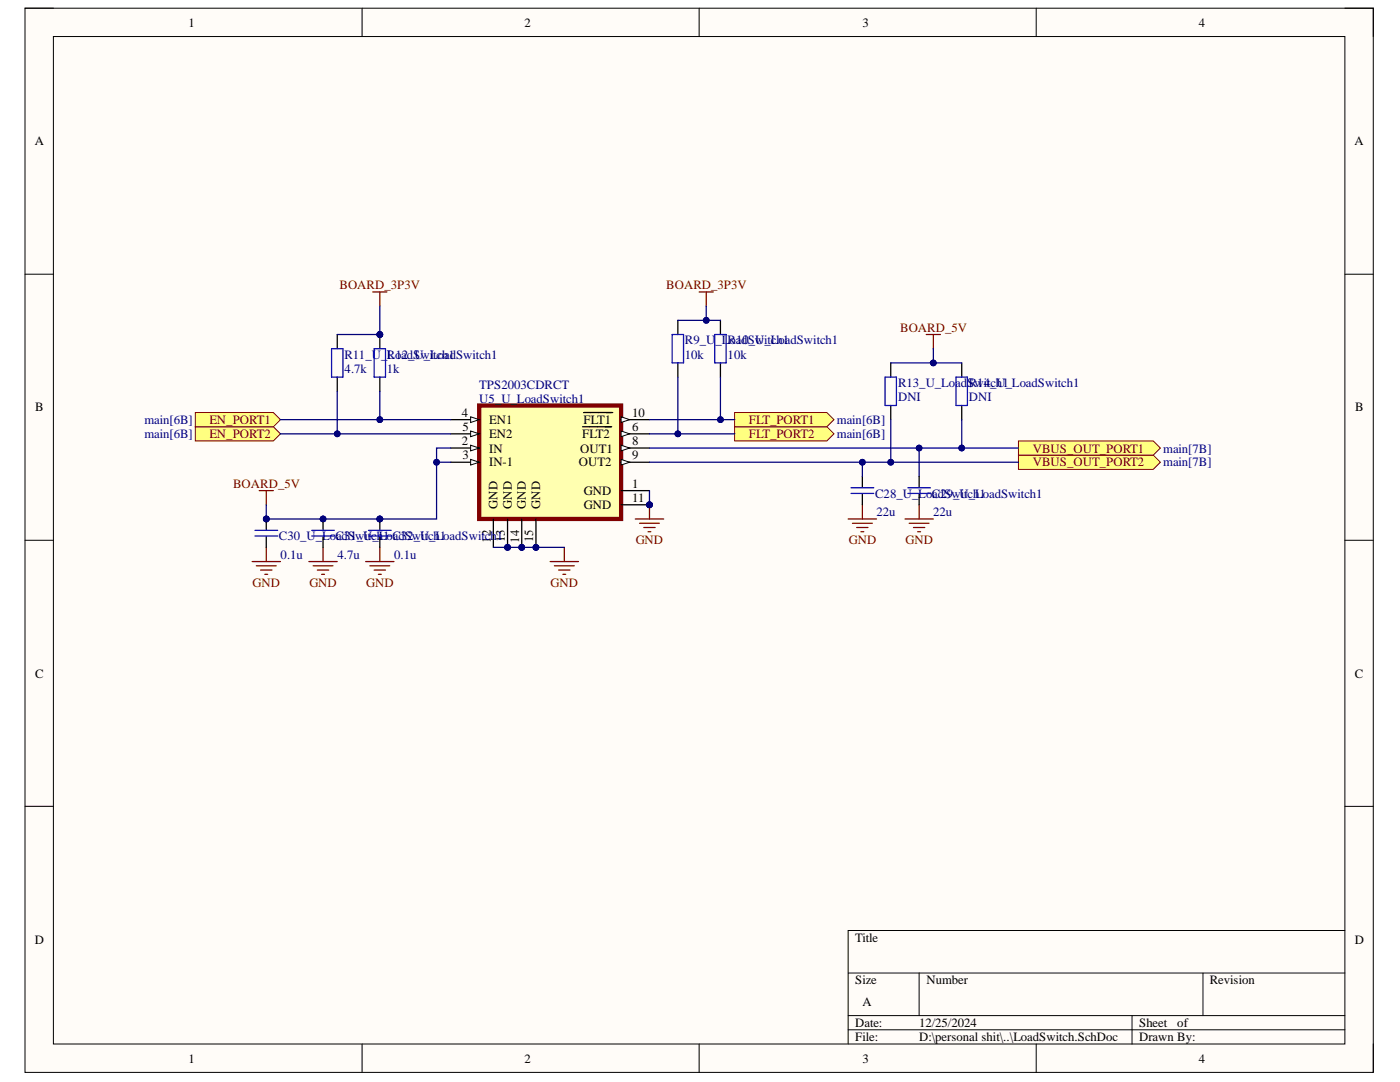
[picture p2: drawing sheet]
<svg xmlns="http://www.w3.org/2000/svg" width="279mm" height="216mm" viewBox="0 0 279 216" stroke-linecap="round" stroke-linejoin="round" font-family="sans-serif">
<path d="M5 1.6h269.1v212.4h-269.1z" fill-rule="evenodd" fill="#fffcf8"/>
<path d="M5 1.6h269.1v212.4h-269.1z" fill="none" stroke="#000" stroke-width=".2"/>
<path d="M10.7 7.3h257.7v201h-257.7z" fill-rule="evenodd" fill="#fffcf8"/>
<g fill="none" stroke="#000" stroke-width=".2">
<path d="M5 1.6h5.7M10.7 7.3h257.7v201h-257.7zM72.3 1.6v5.7M139.5 1.6v5.7M206.8 1.6v5.7M268.4 1.6h5.7v5.7M5 54.7h5.7M268.4 54.7h5.7M5 107.8h5.7M268.4 107.8h5.7M5 160.9h5.7M268.4 160.9h5.7"/>
<path d="M169.3 194.2h99.1M183.4 194.2v8.5M240.1 194.2v8.5M268.4 185.7h-99.1v22.6M72.3 208.3v5.7M139.5 208.3v5.7M169.3 202.7h99.1M169.3 205.5h99.1M206.8 208.3v5.7M225.9 202.7v5.6M274.1 208.3v5.7"/>
</g>
<circle cx="129.6" cy="100.7" r=".57" fill="#000080"/>
<circle cx="129.6" cy="100.7" r=".57" fill="none" stroke="#000080" stroke-width=".2"/>
<circle cx="101.3" cy="109.2" r=".57" fill="#000080"/>
<circle cx="101.3" cy="109.2" r=".57" fill="none" stroke="#000080" stroke-width=".2"/>
<circle cx="104.1" cy="109.2" r=".57" fill="#000080"/>
<circle cx="104.1" cy="109.2" r=".57" fill="none" stroke="#000080" stroke-width=".2"/>
<circle cx="107" cy="109.2" r=".57" fill="#000080"/>
<circle cx="107" cy="109.2" r=".57" fill="none" stroke="#000080" stroke-width=".2"/>
<path d="M95.6 80.9h28.4v22.7h-28.4z" fill-rule="evenodd" fill="#ffffb0"/>
<path d="M95.6 80.9h28.4v22.7h-28.4z" fill="none" stroke="#800000" stroke-width=".85"/>
<path d="M90 83.7h5.6" fill="none" stroke="#000" stroke-width=".25"/>
<path d="M93.9 83.2l1.7 .5-1.7 .6z" fill="#f8fcff"/>
<path d="M93.9 83.2l1.7 .5-1.7 .6z" fill="none" stroke="#000" stroke-width=".2"/>
<path d="M90 86.6h5.6" fill="none" stroke="#000" stroke-width=".25"/>
<path d="M93.9 86l1.7 .6-1.7 .5z" fill="#f8fcff"/>
<path d="M93.9 86l1.7 .6-1.7 .5z" fill="none" stroke="#000" stroke-width=".2"/>
<path d="M90 89.4h5.6" fill="none" stroke="#000" stroke-width=".25"/>
<path d="M93.9 88.8l1.7 .6-1.7 .6z" fill="#f8fcff"/>
<path d="M93.9 88.8l1.7 .6-1.7 .6z" fill="none" stroke="#000" stroke-width=".2"/>
<path d="M90 92.2h5.6" fill="none" stroke="#000" stroke-width=".25"/>
<path d="M93.9 91.7l1.7 .5-1.7 .6z" fill="#f8fcff"/>
<path d="M93.9 91.7l1.7 .5-1.7 .6z" fill="none" stroke="#000" stroke-width=".2"/>
<path d="M124 83.7h5.6" fill="none" stroke="#000" stroke-width=".25"/>
<path d="M124 83.2l1.7 .5-1.7 .6z" fill="#f8fcff"/>
<path d="M124 83.2l1.7 .5-1.7 .6z" fill="none" stroke="#000" stroke-width=".2"/>
<path d="M116.5 82.3h5.8M124 86.6h5.6" fill="none" stroke="#000" stroke-width=".25"/>
<path d="M124 86l1.7 .6-1.7 .5z" fill="#f8fcff"/>
<path d="M124 86l1.7 .6-1.7 .5z" fill="none" stroke="#000" stroke-width=".2"/>
<path d="M116.2 85.2h5.9M124 89.4h5.6" fill="none" stroke="#000" stroke-width=".25"/>
<path d="M124 88.8l1.7 .6-1.7 .6z" fill="#f8fcff"/>
<path d="M124 88.8l1.7 .6-1.7 .6z" fill="none" stroke="#000" stroke-width=".2"/>
<path d="M124 92.2h5.6" fill="none" stroke="#000" stroke-width=".25"/>
<path d="M124 91.7l1.7 .5-1.7 .6z" fill="#f8fcff"/>
<path d="M124 91.7l1.7 .5-1.7 .6z" fill="none" stroke="#000" stroke-width=".2"/>
<path d="M124 97.9h5.6M124 100.7h5.6" fill="none" stroke="#000" stroke-width=".25"/>
<circle cx="129.6" cy="100.7" r=".57" fill="#000080"/>
<circle cx="129.6" cy="100.7" r=".57" fill="none" stroke="#000080" stroke-width=".2"/>
<path d="M98.5 103.6v5.6M101.3 103.6v5.6" fill="none" stroke="#000" stroke-width=".25"/>
<circle cx="101.3" cy="109.2" r=".57" fill="#000080"/>
<circle cx="101.3" cy="109.2" r=".57" fill="none" stroke="#000080" stroke-width=".2"/>
<path d="M104.1 103.6v5.6" fill="none" stroke="#000" stroke-width=".25"/>
<circle cx="104.1" cy="109.2" r=".57" fill="#000080"/>
<circle cx="104.1" cy="109.2" r=".57" fill="none" stroke="#000080" stroke-width=".2"/>
<path d="M107 103.6v5.6" fill="none" stroke="#000" stroke-width=".25"/>
<circle cx="107" cy="109.2" r=".57" fill="#000080"/>
<circle cx="107" cy="109.2" r=".57" fill="none" stroke="#000080" stroke-width=".2"/>
<g fill="none" stroke="#800000" stroke-width=".25">
<path d="M51.7 97.9h2.9M53.1 97.9v2.8M50.3 112.1h5.7M51.2 112.9h3.9M52 113.7h2.3M52.9 114.6h.5M53.1 109.2v2.9M61.6 112.1h5.7M62.5 112.9h4M63.3 113.7h2.3M64.2 114.6h.6M64.5 109.2v2.9"/>
<path d="M73 112.1h5.6M73.8 112.9h4M74.7 113.7h2.2M75.5 114.6h.6M75.8 109.2v2.9"/>
</g>
<path d="M39 85.2h15.6l1.4 1.4-1.4 1.4h-15.6z" fill-rule="evenodd" fill="#ffff80"/>
<path d="M39 85.2h15.6l1.4 1.4-1.4 1.4h-15.6z" fill="none" stroke="#800000" stroke-width=".2"/>
<path d="M39 82.3h15.6l1.4 1.4-1.4 1.5h-15.6z" fill-rule="evenodd" fill="#ffff80"/>
<path d="M39 82.3h15.6l1.4 1.4-1.4 1.5h-15.6z" fill="none" stroke="#800000" stroke-width=".2"/>
<path d="M74.4 58.3h2.8M75.8 58.3v2.8M126.8 103.6h5.7M127.6 104.4h4M128.5 105.3h2.2M129.3 106.1h.6M129.6 100.7v2.9" fill="none" stroke="#800000" stroke-width=".25"/>
<circle cx="129.6" cy="100.7" r=".57" fill="#000080"/>
<circle cx="129.6" cy="100.7" r=".57" fill="none" stroke="#000080" stroke-width=".2"/>
<path d="M203.3 90.8h26.9l1.4 1.4-1.4 1.5h-26.9z" fill-rule="evenodd" fill="#ffff80"/>
<path d="M203.3 90.8h26.9l1.4 1.4-1.4 1.5h-26.9z" fill="none" stroke="#800000" stroke-width=".2"/>
<path d="M203.3 88h26.9l1.4 1.4-1.4 1.4h-26.9z" fill-rule="evenodd" fill="#ffff80"/>
<path d="M203.3 88h26.9l1.4 1.4-1.4 1.4h-26.9z" fill="none" stroke="#800000" stroke-width=".2"/>
<path d="M184.9 66.7h2.8M186.3 66.7v2.9M169.3 103.6h5.6M170.1 104.4h4M171 105.3h2.2M171.8 106.1h.6M172.1 100.7v2.9M180.6 103.6h5.7M181.4 104.4h4M182.3 105.3h2.3M183.1 106.1h.6M183.4 100.7v2.9" fill="none" stroke="#800000" stroke-width=".25"/>
<path d="M146.6 85.2h18.4l1.4 1.4-1.4 1.4h-18.4z" fill-rule="evenodd" fill="#ffff80"/>
<path d="M146.6 85.2h18.4l1.4 1.4-1.4 1.4h-18.4z" fill="none" stroke="#800000" stroke-width=".2"/>
<path d="M146.6 82.3h18.4l1.4 1.4-1.4 1.5h-18.4z" fill-rule="evenodd" fill="#ffff80"/>
<path d="M146.6 82.3h18.4l1.4 1.4-1.4 1.5h-18.4z" fill="none" stroke="#800000" stroke-width=".2"/>
<path d="M139.5 58.3h2.9M140.9 58.3v2.8" fill="none" stroke="#800000" stroke-width=".25"/>
<path d="M67.3 66.7v2.9M67.3 75.2v2.9" fill="none" stroke="#000" stroke-width=".25"/>
<path d="M66.2 69.6h2.2v5.6h-2.2z" fill="none" stroke="#00f" stroke-width=".25"/>
<circle cx="75.8" cy="66.7" r=".57" fill="#000080"/>
<circle cx="75.8" cy="66.7" r=".57" fill="none" stroke="#000080" stroke-width=".2"/>
<path d="M75.8 66.7v2.9" fill="none" stroke="#000" stroke-width=".25"/>
<circle cx="75.8" cy="66.7" r=".57" fill="#000080"/>
<circle cx="75.8" cy="66.7" r=".57" fill="none" stroke="#000080" stroke-width=".2"/>
<path d="M75.8 75.2v2.9M135.3 63.9v2.8M135.3 72.4v2.8M143.8 63.9v2.8M143.8 72.4v2.8M177.8 72.4v2.8M191.9 72.4v2.8M172.1 95.1v2.1M172.1 98.6v2.1M177.8 80.9v2.8M191.9 80.9v2.8" fill="none" stroke="#000" stroke-width=".25"/>
<path d="M74.7 69.6h2.2v5.6h-2.2zM134.1 66.7h2.3v5.7h-2.3zM142.6 66.7h2.3v5.7h-2.3zM176.6 75.2h2.3v5.7h-2.3zM190.8 75.2h2.3v5.7h-2.3zM169.8 98.5h4.6M169.8 97.3h4.6" fill="none" stroke="#00f" stroke-width=".25"/>
<path d="M90 89.4h-2.9v2.8h2.9" fill="none" stroke="#000080" stroke-width=".25"/>
<circle cx="87.1" cy="92.2" r=".57" fill="#000080"/>
<circle cx="87.1" cy="92.2" r=".57" fill="none" stroke="#000080" stroke-width=".2"/>
<path d="M56 86.6h34" fill="none" stroke="#000080" stroke-width=".25"/>
<circle cx="67.3" cy="86.6" r=".57" fill="#000080"/>
<circle cx="67.3" cy="86.6" r=".57" fill="none" stroke="#000080" stroke-width=".2"/>
<path d="M56 83.7h34" fill="none" stroke="#000080" stroke-width=".25"/>
<circle cx="75.8" cy="83.7" r=".57" fill="#000080"/>
<circle cx="75.8" cy="83.7" r=".57" fill="none" stroke="#000080" stroke-width=".2"/>
<path d="M67.3 78.1v8.5" fill="none" stroke="#000080" stroke-width=".25"/>
<circle cx="67.3" cy="86.6" r=".57" fill="#000080"/>
<circle cx="67.3" cy="86.6" r=".57" fill="none" stroke="#000080" stroke-width=".2"/>
<path d="M75.8 78.1v5.6" fill="none" stroke="#000080" stroke-width=".25"/>
<circle cx="75.8" cy="83.7" r=".57" fill="#000080"/>
<circle cx="75.8" cy="83.7" r=".57" fill="none" stroke="#000080" stroke-width=".2"/>
<path d="M75.8 61.1v5.6" fill="none" stroke="#000080" stroke-width=".25"/>
<circle cx="75.8" cy="66.7" r=".57" fill="#000080"/>
<circle cx="75.8" cy="66.7" r=".57" fill="none" stroke="#000080" stroke-width=".2"/>
<path d="M67.3 66.7h8.5" fill="none" stroke="#000080" stroke-width=".25"/>
<circle cx="75.8" cy="66.7" r=".57" fill="#000080"/>
<circle cx="75.8" cy="66.7" r=".57" fill="none" stroke="#000080" stroke-width=".2"/>
<path d="M172.1 92.2v2.9" fill="none" stroke="#000080" stroke-width=".25"/>
<circle cx="172.1" cy="92.2" r=".57" fill="#000080"/>
<circle cx="172.1" cy="92.2" r=".57" fill="none" stroke="#000080" stroke-width=".2"/>
<path d="M183.4 89.4v5.7" fill="none" stroke="#000080" stroke-width=".25"/>
<circle cx="183.4" cy="89.4" r=".57" fill="#000080"/>
<circle cx="183.4" cy="89.4" r=".57" fill="none" stroke="#000080" stroke-width=".2"/>
<path d="M177.8 83.7v8.5" fill="none" stroke="#000080" stroke-width=".25"/>
<circle cx="177.8" cy="92.2" r=".57" fill="#000080"/>
<circle cx="177.8" cy="92.2" r=".57" fill="none" stroke="#000080" stroke-width=".2"/>
<path d="M191.9 83.7v5.7" fill="none" stroke="#000080" stroke-width=".25"/>
<circle cx="191.9" cy="89.4" r=".57" fill="#000080"/>
<circle cx="191.9" cy="89.4" r=".57" fill="none" stroke="#000080" stroke-width=".2"/>
<path d="M177.8 72.4h14.1" fill="none" stroke="#000080" stroke-width=".25"/>
<circle cx="186.3" cy="72.4" r=".57" fill="#000080"/>
<circle cx="186.3" cy="72.4" r=".57" fill="none" stroke="#000080" stroke-width=".2"/>
<path d="M186.3 69.6v2.8" fill="none" stroke="#000080" stroke-width=".25"/>
<circle cx="186.3" cy="72.4" r=".57" fill="#000080"/>
<circle cx="186.3" cy="72.4" r=".57" fill="none" stroke="#000080" stroke-width=".2"/>
<path d="M129.6 92.2h73.7" fill="none" stroke="#000080" stroke-width=".25"/>
<circle cx="177.8" cy="92.2" r=".57" fill="#000080"/>
<circle cx="177.8" cy="92.2" r=".57" fill="none" stroke="#000080" stroke-width=".2"/>
<circle cx="172.1" cy="92.2" r=".57" fill="#000080"/>
<circle cx="172.1" cy="92.2" r=".57" fill="none" stroke="#000080" stroke-width=".2"/>
<path d="M129.6 89.4h73.7" fill="none" stroke="#000080" stroke-width=".25"/>
<circle cx="191.9" cy="89.4" r=".57" fill="#000080"/>
<circle cx="191.9" cy="89.4" r=".57" fill="none" stroke="#000080" stroke-width=".2"/>
<circle cx="183.4" cy="89.4" r=".57" fill="#000080"/>
<circle cx="183.4" cy="89.4" r=".57" fill="none" stroke="#000080" stroke-width=".2"/>
<path d="M53.1 100.7v2.9" fill="none" stroke="#000080" stroke-width=".25"/>
<circle cx="53.1" cy="103.6" r=".57" fill="#000080"/>
<circle cx="53.1" cy="103.6" r=".57" fill="none" stroke="#000080" stroke-width=".2"/>
<path d="M53.1 103.6h22.7" fill="none" stroke="#000080" stroke-width=".25"/>
<circle cx="75.8" cy="103.6" r=".57" fill="#000080"/>
<circle cx="75.8" cy="103.6" r=".57" fill="none" stroke="#000080" stroke-width=".2"/>
<circle cx="64.5" cy="103.6" r=".57" fill="#000080"/>
<circle cx="64.5" cy="103.6" r=".57" fill="none" stroke="#000080" stroke-width=".2"/>
<circle cx="53.1" cy="103.6" r=".57" fill="#000080"/>
<circle cx="53.1" cy="103.6" r=".57" fill="none" stroke="#000080" stroke-width=".2"/>
<path d="M87.1 92.2v11.4h-11.3" fill="none" stroke="#000080" stroke-width=".25"/>
<circle cx="87.1" cy="92.2" r=".57" fill="#000080"/>
<circle cx="87.1" cy="92.2" r=".57" fill="none" stroke="#000080" stroke-width=".2"/>
<circle cx="75.8" cy="103.6" r=".57" fill="#000080"/>
<circle cx="75.8" cy="103.6" r=".57" fill="none" stroke="#000080" stroke-width=".2"/>
<path d="M129.6 83.7h17" fill="none" stroke="#000080" stroke-width=".25"/>
<circle cx="143.8" cy="83.7" r=".57" fill="#000080"/>
<circle cx="143.8" cy="83.7" r=".57" fill="none" stroke="#000080" stroke-width=".2"/>
<path d="M129.6 86.6h17" fill="none" stroke="#000080" stroke-width=".25"/>
<circle cx="135.3" cy="86.6" r=".57" fill="#000080"/>
<circle cx="135.3" cy="86.6" r=".57" fill="none" stroke="#000080" stroke-width=".2"/>
<path d="M140.9 61.1v2.8" fill="none" stroke="#000080" stroke-width=".25"/>
<circle cx="140.9" cy="63.9" r=".57" fill="#000080"/>
<circle cx="140.9" cy="63.9" r=".57" fill="none" stroke="#000080" stroke-width=".2"/>
<path d="M135.3 63.9h8.5" fill="none" stroke="#000080" stroke-width=".25"/>
<circle cx="140.9" cy="63.9" r=".57" fill="#000080"/>
<circle cx="140.9" cy="63.9" r=".57" fill="none" stroke="#000080" stroke-width=".2"/>
<path d="M135.3 75.2v11.4" fill="none" stroke="#000080" stroke-width=".25"/>
<circle cx="135.3" cy="86.6" r=".57" fill="#000080"/>
<circle cx="135.3" cy="86.6" r=".57" fill="none" stroke="#000080" stroke-width=".2"/>
<path d="M143.8 75.2v8.5" fill="none" stroke="#000080" stroke-width=".25"/>
<circle cx="143.8" cy="83.7" r=".57" fill="#000080"/>
<circle cx="143.8" cy="83.7" r=".57" fill="none" stroke="#000080" stroke-width=".2"/>
<path d="M183.4 95.1v2.1M183.4 98.6v2.1" fill="none" stroke="#000" stroke-width=".25"/>
<path d="M181.2 98.5h4.5M181.2 97.3h4.5" fill="none" stroke="#00f" stroke-width=".25"/>
<circle cx="53.1" cy="103.6" r=".57" fill="#000080"/>
<circle cx="53.1" cy="103.6" r=".57" fill="none" stroke="#000080" stroke-width=".2"/>
<path d="M53.1 103.6v2.1" fill="none" stroke="#000" stroke-width=".25"/>
<circle cx="53.1" cy="103.6" r=".57" fill="#000080"/>
<circle cx="53.1" cy="103.6" r=".57" fill="none" stroke="#000080" stroke-width=".2"/>
<path d="M53.1 107.1v2.1" fill="none" stroke="#000" stroke-width=".25"/>
<path d="M50.9 107h4.5M50.9 105.8h4.5" fill="none" stroke="#00f" stroke-width=".25"/>
<circle cx="64.5" cy="103.6" r=".57" fill="#000080"/>
<circle cx="64.5" cy="103.6" r=".57" fill="none" stroke="#000080" stroke-width=".2"/>
<path d="M64.5 103.6v2.1" fill="none" stroke="#000" stroke-width=".25"/>
<circle cx="64.5" cy="103.6" r=".57" fill="#000080"/>
<circle cx="64.5" cy="103.6" r=".57" fill="none" stroke="#000080" stroke-width=".2"/>
<path d="M64.5 107.1v2.1" fill="none" stroke="#000" stroke-width=".25"/>
<path d="M62.2 107h4.5M62.2 105.8h4.5" fill="none" stroke="#00f" stroke-width=".25"/>
<circle cx="75.8" cy="103.6" r=".57" fill="#000080"/>
<circle cx="75.8" cy="103.6" r=".57" fill="none" stroke="#000080" stroke-width=".2"/>
<path d="M75.8 103.6v2.1" fill="none" stroke="#000" stroke-width=".25"/>
<circle cx="75.8" cy="103.6" r=".57" fill="#000080"/>
<circle cx="75.8" cy="103.6" r=".57" fill="none" stroke="#000080" stroke-width=".2"/>
<path d="M75.8 107.1v2.1" fill="none" stroke="#000" stroke-width=".25"/>
<path d="M73.5 107h4.6M73.5 105.8h4.6" fill="none" stroke="#00f" stroke-width=".25"/>
<path d="M129.6 97.9v2.8" fill="none" stroke="#000080" stroke-width=".25"/>
<circle cx="129.6" cy="100.7" r=".57" fill="#000080"/>
<circle cx="129.6" cy="100.7" r=".57" fill="none" stroke="#000080" stroke-width=".2"/>
<path d="M109.8 112.1h5.7M110.6 112.9h4M111.5 113.7h2.3M112.3 114.6h.6M112.6 109.2v2.9" fill="none" stroke="#800000" stroke-width=".25"/>
<path d="M98.5 109.2h14.1" fill="none" stroke="#000080" stroke-width=".25"/>
<circle cx="107" cy="109.2" r=".57" fill="#000080"/>
<circle cx="107" cy="109.2" r=".57" fill="none" stroke="#000080" stroke-width=".2"/>
<circle cx="104.1" cy="109.2" r=".57" fill="#000080"/>
<circle cx="104.1" cy="109.2" r=".57" fill="none" stroke="#000080" stroke-width=".2"/>
<circle cx="101.3" cy="109.2" r=".57" fill="#000080"/>
<circle cx="101.3" cy="109.2" r=".57" fill="none" stroke="#000080" stroke-width=".2"/>
<g font-size="2.5">
<text x="37.6" y="5.3">1</text>
<text x="104.7" y="5.3">2</text>
<text x="172.1" y="5.3">3</text>
<text x="239.3" y="5.3">4</text>
<text x="6.9" y="29">A</text>
<text x="270.3" y="29">A</text>
<text x="7" y="82.1">B</text>
<text x="92.2" y="83.2">4</text>
<text x="126.2" y="83.2">10</text>
<text x="270.5" y="82.1">B</text>
<text x="92.2" y="88.9">2</text>
<text x="92.3" y="86">5</text>
<text x="97.6" y="84.6">EN1</text>
<text x="97.6" y="87.4">EN2</text>
<text x="116.2" y="87.4">FLT2</text>
<text x="116.5" y="84.6">FLT1</text>
<text x="126.2" y="86">6</text>
<text x="126.2" y="88.9">8</text>
<text x="92.3" y="91.6">3</text>
<text x="97.6" y="90.3">IN</text>
<text x="97.6" y="93.1">IN-1</text>
<text x="115.5" y="93.1">OUT2</text>
<text x="115.8" y="90.3">OUT1</text>
<text x="126.2" y="91.6">9</text>
<text x="99.3" y="101.5" transform="rotate(-90 99.3 101.5)">GND</text>
<text x="102.2" y="101.5" transform="rotate(-90 102.2 101.5)">GND</text>
<text x="105" y="101.5" transform="rotate(-90 105 101.5)">GND</text>
<text x="107.8" y="101.5" transform="rotate(-90 107.8 101.5)">GND</text>
<text x="116.5" y="98.7">GND</text>
<text x="116.5" y="101.6">GND</text>
<text x="126.2" y="97.3">1</text>
<text x="126.2" y="100.2">11</text>
<text x="97.9" y="108.3" transform="rotate(-90 97.9 108.3)">12</text>
<text x="100.7" y="108.1" transform="rotate(-90 100.7 108.1)">13</text>
<text x="103.6" y="108.3" transform="rotate(-90 103.6 108.3)">14</text>
<text x="106.4" y="108.2" transform="rotate(-90 106.4 108.2)">15</text>
<text x="7" y="135.2">C</text>
<text x="270.4" y="135.2">C</text>
<text x="6.9" y="188.3">D</text>
<text x="170.7" y="187.9">Title</text>
<text x="270.4" y="188.3">D</text>
<text x="170.7" y="196.4">Size</text>
<text x="184.9" y="196.4">Number</text>
<text x="241.5" y="196.4">Revision</text>
<text x="172.1" y="200.7">A</text>
<text x="170.7" y="204.9">Date:</text>
<text x="170.7" y="207.7">File:</text>
<text x="183.4" y="204.9">12/25/2024</text>
<text x="183.4" y="207.7">D:\personal shit\..\LoadSwitch.SchDoc</text>
<text x="227.3" y="204.9">Sheet</text>
<text x="227.3" y="207.7">Drawn By:</text>
<text x="235" y="204.9">of</text>
<text x="37.6" y="212">1</text>
<text x="104.7" y="212">2</text>
<text x="172.1" y="212">3</text>
<text x="239.3" y="212">4</text>
</g>
<g font-size="2.5" fill="#800000">
<text x="67.7" y="57.7">BOARD_3P3V</text>
<text x="133" y="57.7">BOARD_3P3V</text>
<text x="179.6" y="66.2">BOARD_5V</text>
<text x="41.8" y="87.4">EN_PORT2</text>
<text x="41.8" y="84.6">EN_PORT1</text>
<text x="149.4" y="87.4">FLT_PORT2</text>
<text x="149.4" y="84.6">FLT_PORT1</text>
<text x="206.1" y="93.1">VBUS_OUT_PORT2</text>
<text x="206.1" y="90.3">VBUS_OUT_PORT1</text>
<text x="46.5" y="97.3">BOARD_5V</text>
<text x="126.9" y="108.6">GND</text>
<text x="169.4" y="108.6">GND</text>
<text x="180.7" y="108.6">GND</text>
<text x="50.4" y="117.2">GND</text>
<text x="61.7" y="117.2">GND</text>
<text x="73.1" y="117.2">GND</text>
<text x="109.9" y="117.2">GND</text>
</g>
<g font-size="2.5" fill="#000080">
<text x="68.8" y="71.6">R11_U_LoadSwitch1</text>
<text x="77.2" y="71.6">R12_U_LoadSwitch1</text>
<text x="136.7" y="71.6">10k</text>
<text x="136.7" y="68.7">R9_U</text>
<text x="142.8" y="68.7">_L</text>
<text x="145.2" y="71.6">10k</text>
<text x="145.2" y="68.7">R10_U_LoadSwitch1</text>
<text x="145.6" y="68.7">oadSwitch1</text>
<text x="68.8" y="74.4">4.7k</text>
<text x="77.2" y="74.4">1k</text>
<text x="95.7" y="77.5">TPS2003CDRCT</text>
<text x="179.2" y="77.3">R13_U_LoadSR14_U_LoadSwitch1</text>
<text x="194.5" y="77.3">witch1</text>
<text x="95.7" y="80.3">U5_U_LoadSwitch1</text>
<text x="179.2" y="80.1">DNI</text>
<text x="193.3" y="80.1">DNI</text>
<text x="28.8" y="87.4">main[6B]</text>
<text x="28.8" y="84.6">main[6B]</text>
<text x="167" y="87.4">main[6B]</text>
<text x="167" y="84.6">main[6B]</text>
<text x="232.2" y="93.1">main[7B]</text>
<text x="232.2" y="90.3">main[7B]</text>
<text x="174.6" y="99.3">C28_U_LoadSwitch1</text>
<text x="186" y="99.3">C29_U_LoadSwitch1</text>
<text x="55.7" y="107.8">C30_U_LoadSwitch1 C32_U_LoadSwitch1</text>
<text x="67" y="107.8">C31_U_LoadSwitch1</text>
<text x="174.9" y="103">22u</text>
<text x="186.2" y="103">22u</text>
<text x="56" y="111.5">0.1u</text>
<text x="67.3" y="111.5">4.7u</text>
<text x="78.7" y="111.5">0.1u</text>
</g>
</svg>
